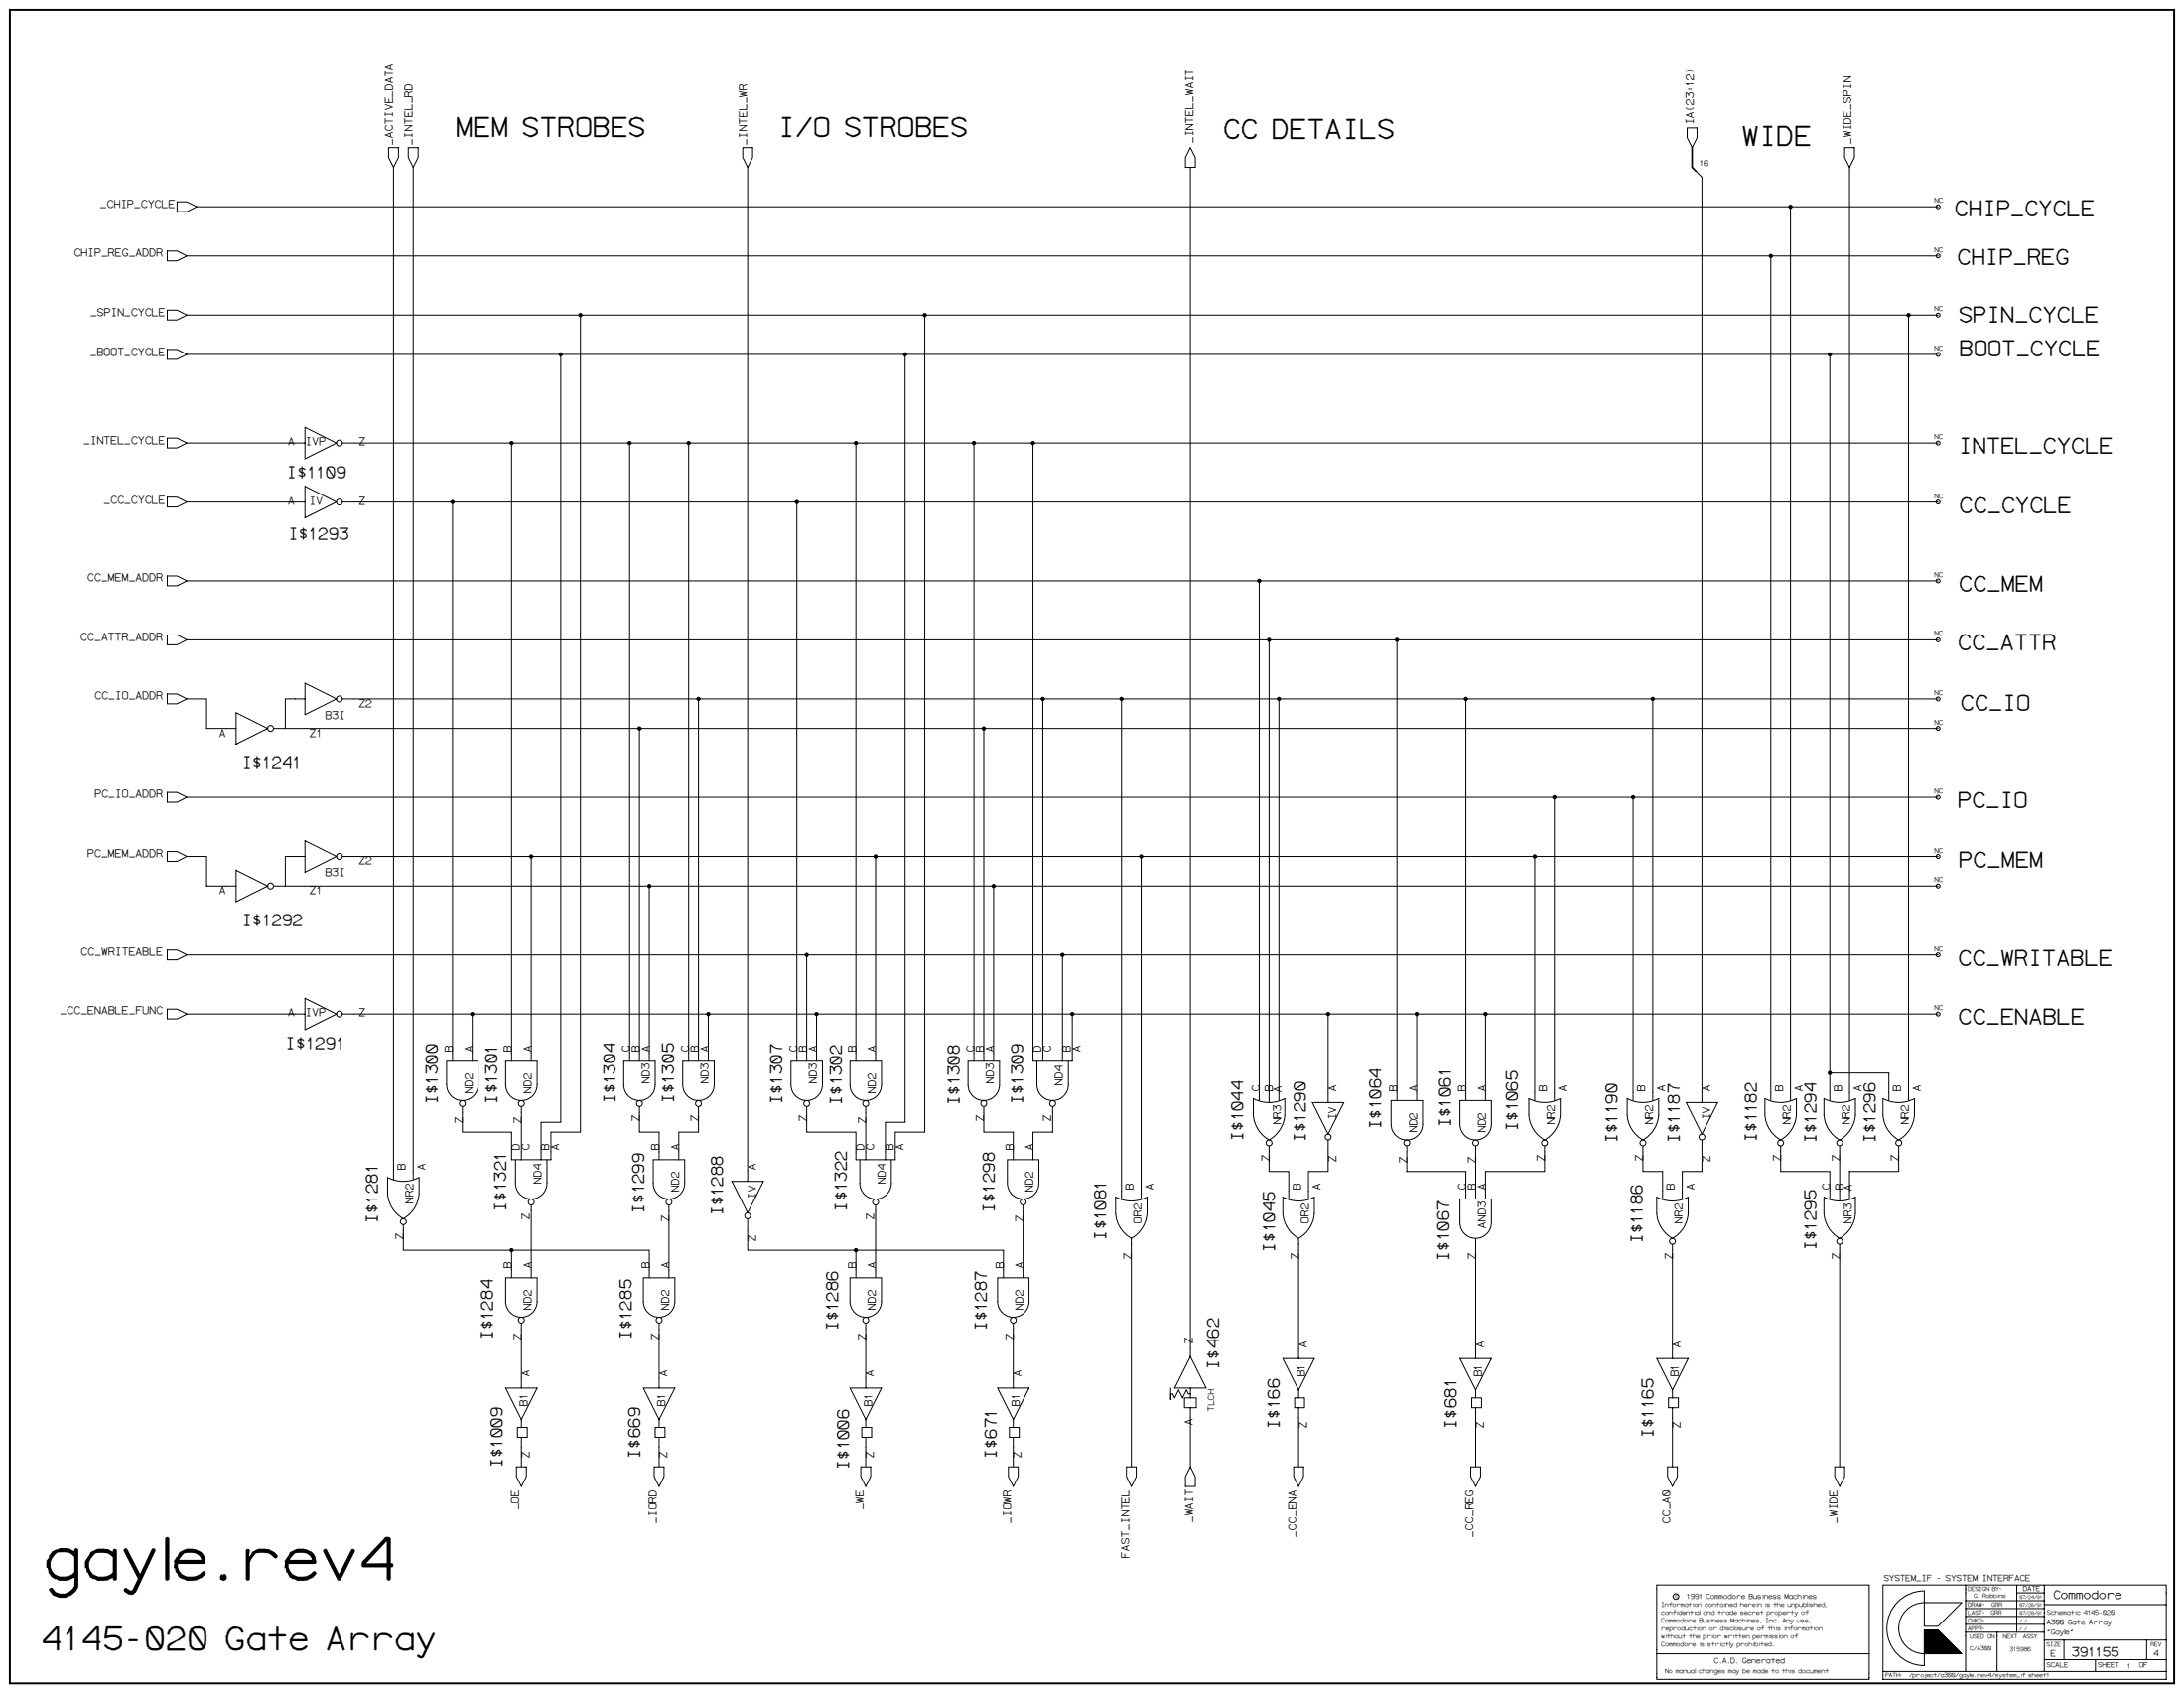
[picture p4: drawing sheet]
<svg xmlns="http://www.w3.org/2000/svg" width="1189mm" height="921mm" viewBox="0 0 1189 921" stroke-linecap="round" stroke-linejoin="round" font-family="sans-serif">
<path d="M5 5h1179v911h-1179z" fill="none" stroke="#fff" stroke-width=".54"/>
<path d="M5 5h1179v911h-1179z" fill="none" stroke="#000" stroke-width="1.1"/>
<g fill="none" stroke="#000" stroke-width=".54">
<path d="M918 70h6v5l-3 5-3-5zM212 80h5v6l-3 5-2-5zM214 91v551M222 80h6v6l-3 5-3-5zM225 91v551M404 80h6v6l-3 5-3-5zM407 91v552M648 80l3 6v5h-6v-5zM648 91v647M923 93l3 3v504M1004 80h5v6l-2 5-3-5zM1007 91v508"/>
<path d="M96 110h6l5 2-5 3h-6zM107 112h948M975 112v487M91 137h5l6 2-6 3h-5zM102 139h953M964 139v460M91 169h5l6 2-6 3h-5zM102 171h214M503 171v445h-16v15h-21v-15h-27v-14M1039 171v428M1055 171h-739v445h-16v15h-22v-15h-26v-14M91 190h5l6 3-6 2h-5z"/>
<path d="M102 193h391M305 193v418h-10v20M996 193v406M1055 193h-562v418h-11v20M91 238h5l6 3-6 3h-5zM166 232l17 9-17 9zM102 241h64M186 241h280v336M278 241v336M343 241v336M375 241v336M466 241h589"/>
<path d="M530 241v336M562 241v336h22v-25M91 270h5l6 3-6 3h-5zM102 273h64M166 265l17 8-17 9zM186 273h869M246 273v304M434 273v304M91 313h5l6 3-6 3h-5zM102 316h583v283M685 316h370M91 345h5l6 3-6 3h-5z"/>
<path d="M102 348h589M760 348v251M1055 348h-364v252M91 378h5l6 2-6 3h-5zM166 372l17 8-17 9zM102 380h10v16h17M129 388l17 8-17 9zM149 396h906M166 380h-11v16M186 380h194v197M348 396v181M380 380h675"/>
<path d="M536 396v181M568 380v197M610 380v272M696 380v219M798 380v219M900 380v219M91 431h5l6 3-6 3h-5zM102 434h953M846 434v165M889 434v165M166 457l17 9-17 9zM91 463h5l6 3-6 3h-5z"/>
<path d="M102 466h10v16h17M129 473l17 9-17 9zM166 466h-11v16M186 466h869M289 466v111M477 466v111M621 466v186M835 466v133M149 482h906M353 482v95M541 482v95M91 517h5l6 3-6 2h-5z"/>
<path d="M102 520h953M439 520v57M578 520v57M91 549h5l6 3-6 2h-5zM102 552h64M166 543l17 9-17 8zM186 552h623v47M257 552v25M386 552v25M444 552v25M723 552v48M771 552v47"/>
<path d="M809 552h246M243 577h17v13a9 9 0 0 1-8 9 9 9 0 0 1-9-9zM275 577h17v13a9 9 0 0 1-8 9 9 9 0 0 1-9-9zM340 577h17v13a9 9 0 0 1-9 9 9 9 0 0 1-8-9zM372 577h17v13a9 9 0 0 1-9 9 9 9 0 0 1-8-9zM431 577h17v13a9 9 0 0 1-9 9 9 9 0 0 1-8-9zM463 577h17v13a9 9 0 0 1-9 9 9 9 0 0 1-8-9zM527 577h17v13a9 9 0 0 1-8 9 9 9 0 0 1-9-9zM564 577v13a9 9 0 0 0 9 9 9 9 0 0 0 9-9v-13M682 598a18 18 0 0 0 17 0v9a17 17 0 0 1-8 13 17 17 0 0 1-9-13zM714 600h18l-9 17zM757 599h17v13a9 9 0 0 1-8 8 9 9 0 0 1-9-8z"/>
<path d="M795 599h17v13a9 9 0 0 1-9 8 9 9 0 0 1-8-8zM832 598a18 18 0 0 0 17 0v9a17 17 0 0 1-8 13 17 17 0 0 1-9-13zM886 598a18 18 0 0 0 17 0v9a17 17 0 0 1-9 13 17 17 0 0 1-8-13zM918 600h17l-9 17zM961 598a18 18 0 0 0 17 0v9a17 17 0 0 1-9 13 17 17 0 0 1-8-13zM993 598a18 18 0 0 0 17 0v9a17 17 0 0 1-9 13 17 17 0 0 1-8-13zM996 584h32v15M1025 598a18 18 0 0 0 17 0v9a17 17 0 0 1-8 13 17 17 0 0 1-9-13zM284 602v29M348 602v14h11v15M380 602v14h-10v15M471 602v29"/>
<path d="M536 602v14h16v15M573 602v14h-11v15M281 631v13a9 9 0 0 0 8 8 9 9 0 0 0 9-8v-13M356 631h17v13a9 9 0 0 1-9 8 9 9 0 0 1-8-8zM468 631v13a9 9 0 0 0 9 8 9 9 0 0 0 8-8v-13M548 631h18v13a9 9 0 0 1-9 8 9 9 0 0 1-9-8zM691 623v14h11v15M723 620v17h-11v15M766 623v14h32v15M803 623v29M841 623v14h-32v15M894 623v14h11v15"/>
<path d="M926 620v17h-10v15M969 623v14h27v15M1001 623v30M1034 623v14h-27v15M211 641a18 18 0 0 0 17 0v9a17 17 0 0 1-8 13 17 17 0 0 1-9-13zM289 656v39M364 656v39M398 643h18l-9 17zM477 656v39M557 656v39M607 651a18 18 0 0 0 17 0v9a17 17 0 0 1-8 14 17 17 0 0 1-9-14zM698 651a18 18 0 0 0 17 0v9a17 17 0 0 1-8 14 17 17 0 0 1-9-14z"/>
<path d="M795 652h17v13a9 9 0 0 1-9 9 9 9 0 0 1-8-9zM902 651a18 18 0 0 0 17 0v9a17 17 0 0 1-9 14 17 17 0 0 1-8-14zM993 651a18 18 0 0 0 17 0v9a17 17 0 0 1-9 14 17 17 0 0 1-8-14zM220 666v14h58M407 663v17h59v15M616 674v124M707 674v65M803 674v65M910 677v62M1001 677v121M275 695h17v13a9 9 0 0 1-8 9 9 9 0 0 1-9-9zM278 680h75v15"/>
<path d="M278 680v15M350 695h17v13a9 9 0 0 1-8 9 9 9 0 0 1-9-9zM463 695h17v13a9 9 0 0 1-9 9 9 9 0 0 1-8-9zM466 680h80v15M543 695h17v13a9 9 0 0 1-8 9 9 9 0 0 1-9-9zM284 720v35M359 720v35M471 720v35M552 720v35M648 738l9 17h-18zM698 739h17l-8 17zM795 739h17l-9 17z"/>
<path d="M902 739h17l-9 17zM275 755h17l-8 17zM350 755h17l-8 17zM463 755h17l-9 17zM543 755h17l-8 17zM637 755v7v-4h1l1 3 3-5 2 5 2-5 1 2h1M648 755v6M707 756v5h3v5h-5v-5h2M803 756v5h3v5h-5v-5h2M910 756v5h4v5h-6v-5h2M284 772v5h3v5h-5v-5h2M359 772v5h3v5h-5v-5h2"/>
<path d="M471 772v5h3v5h-5v-5h2M552 772v5h3v5h-6v-5h3M645 761h6v5h-6zM648 766v32M707 766v32M803 766v32M910 766v32M281 798h6v5l-3 6-3-6zM284 782v16M356 798h5v5l-2 6-3-6zM359 782v16M469 798h5v5l-3 6-2-6z"/>
<path d="M471 782v16M549 798h5v5l-2 6-3-6zM552 782v16M613 798h6v5l-3 6-3-6zM648 798l3 5v6h-6v-6zM704 798h6v5l-3 6-3-6zM801 798h5v5l-3 6-2-6zM908 798h5v5l-3 6-2-6zM999 798h5v5l-3 6-2-6zM1033 871a20 20 0 0 0-4 23 20 20 0 0 0 18 12v-19h8l13 13h-21a14 14 0 0 1-13-14 14 14 0 0 1 13-14h21l-13 13h-8v-19a20 20 0 0 0-14 5zM1070 862v47M1070 879h43"/>
<path d="M1070 875h43M1070 871h43M1098 862v26M1098 867h15M1113 862v47M1113 873h66M902 900v14h115v-52h-115v38h115M1047 892h14M1047 888h9M1047 889h10M1047 890h11M1047 891h12"/>
<path d="M1047 893h14M1047 894h15M1047 896h17M1047 897h18M1047 898h19M1047 899h20M1047 887h9M1047 892h13M1047 895h16M1047 887h8M1047 897h19M1047 900h21"/>
<path d="M1070 888h43M1070 884h43M1087 888v21M1113 892h66M1124 892v11M1169 892v11M1025 909v5h154v-52h-154v47h154M1113 903h66M1141 903v6"/>
<circle cx="975" cy="112" r=".9"/>
<circle cx="1055" cy="112" r="1.1"/>
<circle cx="964" cy="139" r=".9"/>
<circle cx="1055" cy="139" r="1.1"/>
<circle cx="316" cy="171" r=".9"/>
<circle cx="503" cy="171" r=".9"/>
<circle cx="1039" cy="171" r=".9"/>
<circle cx="1055" cy="171" r="1.1"/>
<circle cx="305" cy="193" r=".9"/>
<circle cx="493" cy="193" r=".9"/>
<circle cx="996" cy="193" r=".9"/>
<circle cx="1055" cy="193" r="1.1"/>
<circle cx="185" cy="241" r="1.6"/>
<circle cx="278" cy="241" r=".9"/>
<circle cx="343" cy="241" r=".9"/>
<circle cx="375" cy="241" r=".9"/>
<circle cx="466" cy="241" r=".9"/>
<circle cx="530" cy="241" r=".9"/>
<circle cx="562" cy="241" r=".9"/>
<circle cx="1055" cy="241" r="1.1"/>
<circle cx="185" cy="273" r="1.6"/>
<circle cx="246" cy="273" r=".9"/>
<circle cx="434" cy="273" r=".9"/>
<circle cx="1055" cy="273" r="1.1"/>
<circle cx="685" cy="316" r=".9"/>
<circle cx="1055" cy="316" r="1.1"/>
<circle cx="691" cy="348" r=".9"/>
<circle cx="760" cy="348" r=".9"/>
<circle cx="1055" cy="348" r="1.1"/>
<circle cx="147" cy="396" r="1.6"/>
<circle cx="185" cy="380" r="1.6"/>
<circle cx="348" cy="396" r=".9"/>
<circle cx="380" cy="380" r=".9"/>
<circle cx="536" cy="396" r=".9"/>
<circle cx="568" cy="380" r=".9"/>
<circle cx="610" cy="380" r=".9"/>
<circle cx="696" cy="380" r=".9"/>
<circle cx="798" cy="380" r=".9"/>
<circle cx="900" cy="380" r=".9"/>
<circle cx="1055" cy="380" r="1.1"/>
<circle cx="1055" cy="396" r="1.1"/>
<circle cx="846" cy="434" r=".9"/>
<circle cx="889" cy="434" r=".9"/>
<circle cx="1055" cy="434" r="1.1"/>
<circle cx="185" cy="466" r="1.6"/>
<circle cx="289" cy="466" r=".9"/>
<circle cx="477" cy="466" r=".9"/>
<circle cx="621" cy="466" r=".9"/>
<circle cx="835" cy="466" r=".9"/>
<circle cx="1055" cy="466" r="1.1"/>
<circle cx="147" cy="482" r="1.6"/>
<circle cx="353" cy="482" r=".9"/>
<circle cx="541" cy="482" r=".9"/>
<circle cx="1055" cy="482" r="1.1"/>
<circle cx="439" cy="520" r=".9"/>
<circle cx="578" cy="520" r=".9"/>
<circle cx="1055" cy="520" r="1.1"/>
<circle cx="185" cy="552" r="1.6"/>
<circle cx="257" cy="552" r=".9"/>
<circle cx="386" cy="552" r=".9"/>
<circle cx="444" cy="552" r=".9"/>
<circle cx="584" cy="552" r=".9"/>
<circle cx="723" cy="552" r=".9"/>
<circle cx="771" cy="552" r=".9"/>
<circle cx="809" cy="552" r=".9"/>
<circle cx="1055" cy="552" r="1.1"/>
<circle cx="996" cy="584" r=".9"/>
<circle cx="252" cy="600" r="1.6"/>
<circle cx="284" cy="600" r="1.6"/>
<circle cx="348" cy="600" r="1.6"/>
<circle cx="380" cy="600" r="1.6"/>
<circle cx="439" cy="600" r="1.6"/>
<circle cx="471" cy="600" r="1.6"/>
<circle cx="536" cy="600" r="1.6"/>
<circle cx="573" cy="600" r="1.6"/>
<circle cx="723" cy="619" r="1.6"/>
<circle cx="926" cy="619" r="1.6"/>
<circle cx="691" cy="622" r="1.6"/>
<circle cx="766" cy="622" r="1.6"/>
<circle cx="803" cy="622" r="1.6"/>
<circle cx="841" cy="622" r="1.6"/>
<circle cx="894" cy="622" r="1.6"/>
<circle cx="969" cy="622" r="1.6"/>
<circle cx="1001" cy="622" r="1.6"/>
<circle cx="1034" cy="622" r="1.6"/>
<circle cx="289" cy="654" r="1.6"/>
<circle cx="364" cy="654" r="1.6"/>
<circle cx="477" cy="654" r="1.6"/>
<circle cx="557" cy="654" r="1.6"/>
<circle cx="220" cy="665" r="1.6"/>
<circle cx="407" cy="661" r="1.6"/>
<circle cx="910" cy="675" r="1.6"/>
<circle cx="1001" cy="675" r="1.6"/>
<circle cx="278" cy="680" r=".9"/>
<circle cx="466" cy="680" r=".9"/>
<circle cx="284" cy="718" r="1.6"/>
<circle cx="359" cy="718" r="1.6"/>
<circle cx="471" cy="718" r="1.6"/>
<circle cx="552" cy="718" r="1.6"/>
<circle cx="912" cy="869" r="1.6"/>
</g>
<g fill="#000">
<circle cx="975" cy="112" r=".9"/>
<circle cx="964" cy="139" r=".9"/>
<circle cx="316" cy="171" r=".9"/>
<circle cx="503" cy="171" r=".9"/>
<circle cx="1039" cy="171" r=".9"/>
<circle cx="305" cy="193" r=".9"/>
<circle cx="493" cy="193" r=".9"/>
<circle cx="996" cy="193" r=".9"/>
<circle cx="278" cy="241" r=".9"/>
<circle cx="343" cy="241" r=".9"/>
<circle cx="375" cy="241" r=".9"/>
<circle cx="466" cy="241" r=".9"/>
<circle cx="530" cy="241" r=".9"/>
<circle cx="562" cy="241" r=".9"/>
<circle cx="246" cy="273" r=".9"/>
<circle cx="434" cy="273" r=".9"/>
<circle cx="685" cy="316" r=".9"/>
<circle cx="691" cy="348" r=".9"/>
<circle cx="760" cy="348" r=".9"/>
<circle cx="348" cy="396" r=".9"/>
<circle cx="380" cy="380" r=".9"/>
<circle cx="536" cy="396" r=".9"/>
<circle cx="568" cy="380" r=".9"/>
<circle cx="610" cy="380" r=".9"/>
<circle cx="696" cy="380" r=".9"/>
<circle cx="798" cy="380" r=".9"/>
<circle cx="900" cy="380" r=".9"/>
<circle cx="846" cy="434" r=".9"/>
<circle cx="889" cy="434" r=".9"/>
<circle cx="289" cy="466" r=".9"/>
<circle cx="477" cy="466" r=".9"/>
<circle cx="621" cy="466" r=".9"/>
<circle cx="835" cy="466" r=".9"/>
<circle cx="353" cy="482" r=".9"/>
<circle cx="541" cy="482" r=".9"/>
<circle cx="439" cy="520" r=".9"/>
<circle cx="578" cy="520" r=".9"/>
<circle cx="257" cy="552" r=".9"/>
<circle cx="386" cy="552" r=".9"/>
<circle cx="444" cy="552" r=".9"/>
<circle cx="584" cy="552" r=".9"/>
<circle cx="723" cy="552" r=".9"/>
<circle cx="771" cy="552" r=".9"/>
<circle cx="809" cy="552" r=".9"/>
<circle cx="996" cy="584" r=".9"/>
<circle cx="278" cy="680" r=".9"/>
<circle cx="466" cy="680" r=".9"/>
</g>
<path d="M921 80v11l2 2" fill="none" stroke="#000" stroke-width=".89"/>
<text font-size="32.1" x="22" y="859">gayle.rev4</text>
<text font-size="17.9" x="22" y="897">4145-020 Gate Array</text>
<g font-size="14.9">
<text x="247" y="74">MEM STROBES</text>
<text x="423" y="74">I/O STROBES</text>
<text x="665" y="75">CC DETAILS</text>
<text x="947" y="79">WIDE</text>
</g>
<g font-size="11.9">
<text x="1063" y="117">CHIP_CYCLE</text>
<text x="1065" y="144">CHIP_REG</text>
<text x="1066" y="175">SPIN_CYCLE</text>
<text x="1066" y="193">BOOT_CYCLE</text>
<text x="1066" y="246">INTEL_CYCLE</text>
<text x="1066" y="279">CC_CYCLE</text>
<text x="1066" y="321">CC_MEM</text>
<text x="1065" y="354">CC_ATTR</text>
<text x="1067" y="386">CC_IO</text>
<text x="1065" y="439">PC_IO</text>
<text x="1066" y="471">PC_MEM</text>
<text x="1065" y="525">CC_WRITABLE</text>
<text x="1065" y="557">CC_ENABLE</text>
</g>
<g font-size="8.9">
<text x="156" y="260">I$1109</text>
<text x="157" y="293">I$1293</text>
<text x="131" y="418">I$1241</text>
<text x="131" y="503">I$1292</text>
<text x="155" y="571">I$1291</text>
<text x="238" y="601" transform="rotate(-90 238 601)">I$1300</text>
<text x="271" y="601" transform="rotate(-90 271 601)">I$1301</text>
<text x="335" y="601" transform="rotate(-90 335 601)">I$1304</text>
<text x="367" y="601" transform="rotate(-90 367 601)">I$1305</text>
<text x="426" y="601" transform="rotate(-90 426 601)">I$1307</text>
<text x="458" y="602" transform="rotate(-90 458 602)">I$1302</text>
<text x="522" y="602" transform="rotate(-90 522 602)">I$1308</text>
<text x="557" y="601" transform="rotate(-90 557 601)">I$1309</text>
<text x="752" y="615" transform="rotate(-90 752 615)">I$1064</text>
<text x="790" y="614" transform="rotate(-90 790 614)">I$1061</text>
<text x="826" y="616" transform="rotate(-90 826 616)">I$1065</text>
<text x="677" y="621" transform="rotate(-90 677 621)">I$1044</text>
<text x="710" y="622" transform="rotate(-90 710 622)">I$1290</text>
<text x="880" y="622" transform="rotate(-90 880 622)">I$1190</text>
<text x="914" y="622" transform="rotate(-90 914 622)">I$1187</text>
<text x="956" y="622" transform="rotate(-90 956 622)">I$1182</text>
<text x="988" y="622" transform="rotate(-90 988 622)">I$1294</text>
<text x="1021" y="622" transform="rotate(-90 1021 622)">I$1296</text>
<text x="275" y="660" transform="rotate(-90 275 660)">I$1321</text>
<text x="461" y="659" transform="rotate(-90 461 659)">I$1322</text>
<text x="351" y="661" transform="rotate(-90 351 661)">I$1299</text>
<text x="393" y="662" transform="rotate(-90 393 662)">I$1288</text>
<text x="541" y="660" transform="rotate(-90 541 660)">I$1298</text>
<text x="205" y="666" transform="rotate(-90 205 666)">I$1281</text>
<text x="602" y="675" transform="rotate(-90 602 675)">I$1081</text>
<text x="894" y="677" transform="rotate(-90 894 677)">I$1186</text>
<text x="694" y="682" transform="rotate(-90 694 682)">I$1045</text>
<text x="988" y="681" transform="rotate(-90 988 681)">I$1295</text>
<text x="789" y="686" transform="rotate(-90 789 686)">I$1067</text>
<text x="456" y="725" transform="rotate(-90 456 725)">I$1286</text>
<text x="537" y="725" transform="rotate(-90 537 725)">I$1287</text>
<text x="268" y="729" transform="rotate(-90 268 729)">I$1284</text>
<text x="344" y="729" transform="rotate(-90 344 729)">I$1285</text>
<text x="663" y="745" transform="rotate(-90 663 745)">I$462</text>
<text x="696" y="778" transform="rotate(-90 696 778)">I$166</text>
<text x="793" y="778" transform="rotate(-90 793 778)">I$681</text>
<text x="900" y="783" transform="rotate(-90 900 783)">I$1165</text>
<text x="348" y="794" transform="rotate(-90 348 794)">I$669</text>
<text x="542" y="794" transform="rotate(-90 542 794)">I$671</text>
<text x="273" y="799" transform="rotate(-90 273 799)">I$1009</text>
<text x="462" y="800" transform="rotate(-90 462 800)">I$1006</text>
</g>
<text font-size="7.1" x="1127" y="901">391155</text>
<text font-size="6.5" x="1117" y="870">Commodore</text>
<g font-size="6">
<text x="922" y="68" transform="rotate(-90 922 68)">IA(23:12)</text>
<text x="214" y="79" transform="rotate(-90 214 79)">_ACTIVE_DATA</text>
<text x="224" y="79" transform="rotate(-90 224 79)">_INTEL_RD</text>
<text x="406" y="79" transform="rotate(-90 406 79)">_INTEL_WR</text>
<text x="649" y="79" transform="rotate(-90 649 79)">_INTEL_WAIT</text>
<text x="1007" y="79" transform="rotate(-90 1007 79)">_WIDE_SPIN</text>
<text x="54" y="113">_CHIP_CYCLE</text>
<text x="40" y="139">CHIP_REG_ADDR</text>
<text x="49" y="172">_SPIN_CYCLE</text>
<text x="49" y="193">_BOOT_CYCLE</text>
<text x="45" y="242">_INTEL_CYCLE</text>
<text x="156" y="242">A</text>
<text x="166" y="242">IVP</text>
<text x="195" y="242">Z</text>
<text x="56" y="274">_CC_CYCLE</text>
<text x="156" y="274">A</text>
<text x="168" y="274">IV</text>
<text x="195" y="274">Z</text>
<text x="47" y="316">CC_MEM_ADDR</text>
<text x="44" y="348">CC_ATTR_ADDR</text>
<text x="51" y="380">CC_IO_ADDR</text>
<text x="195" y="385">Z2</text>
<text x="177" y="391">B3I</text>
<text x="119" y="401">A</text>
<text x="168" y="401">Z1</text>
<text x="51" y="434">PC_IO_ADDR</text>
<text x="47" y="466">PC_MEM_ADDR</text>
<text x="195" y="470">Z2</text>
<text x="177" y="477">B3I</text>
<text x="119" y="486">A</text>
<text x="168" y="486">Z1</text>
<text x="44" y="520">CC_WRITEABLE</text>
<text x="32" y="552">_CC_ENABLE_FUNC</text>
<text x="156" y="553">A</text>
<text x="166" y="553">IVP</text>
<text x="195" y="553">Z</text>
<text x="246" y="573" transform="rotate(-90 246 573)">B</text>
<text x="257" y="573" transform="rotate(-90 257 573)">A</text>
<text x="278" y="573" transform="rotate(-90 278 573)">B</text>
<text x="289" y="573" transform="rotate(-90 289 573)">A</text>
<text x="343" y="573" transform="rotate(-90 343 573)">C</text>
<text x="348" y="573" transform="rotate(-90 348 573)">B</text>
<text x="353" y="573" transform="rotate(-90 353 573)">A</text>
<text x="375" y="573" transform="rotate(-90 375 573)">C</text>
<text x="380" y="573" transform="rotate(-90 380 573)">B</text>
<text x="386" y="573" transform="rotate(-90 386 573)">A</text>
<text x="434" y="573" transform="rotate(-90 434 573)">C</text>
<text x="439" y="573" transform="rotate(-90 439 573)">B</text>
<text x="444" y="573" transform="rotate(-90 444 573)">A</text>
<text x="466" y="573" transform="rotate(-90 466 573)">B</text>
<text x="477" y="573" transform="rotate(-90 477 573)">A</text>
<text x="530" y="573" transform="rotate(-90 530 573)">C</text>
<text x="536" y="573" transform="rotate(-90 536 573)">B</text>
<text x="541" y="573" transform="rotate(-90 541 573)">A</text>
<text x="567" y="573" transform="rotate(-90 567 573)">D</text>
<text x="572" y="573" transform="rotate(-90 572 573)">C</text>
<text x="583" y="573" transform="rotate(-90 583 573)">B</text>
<text x="588" y="573" transform="rotate(-90 588 573)">A</text>
<text x="353" y="590" transform="rotate(-90 353 590)">ND3</text>
<text x="386" y="590" transform="rotate(-90 386 590)">ND3</text>
<text x="444" y="590" transform="rotate(-90 444 590)">ND3</text>
<text x="541" y="590" transform="rotate(-90 541 590)">ND3</text>
<text x="578" y="591" transform="rotate(-90 578 591)">ND4</text>
<text x="257" y="595" transform="rotate(-90 257 595)">ND2</text>
<text x="289" y="595" transform="rotate(-90 289 595)">ND2</text>
<text x="477" y="595" transform="rotate(-90 477 595)">ND2</text>
<text x="685" y="594" transform="rotate(-90 685 594)">C</text>
<text x="693" y="594" transform="rotate(-90 693 594)">B</text>
<text x="697" y="595" transform="rotate(-90 697 595)">A</text>
<text x="727" y="594" transform="rotate(-90 727 594)">A</text>
<text x="760" y="594" transform="rotate(-90 760 594)">B</text>
<text x="771" y="594" transform="rotate(-90 771 594)">A</text>
<text x="798" y="594" transform="rotate(-90 798 594)">B</text>
<text x="809" y="594" transform="rotate(-90 809 594)">A</text>
<text x="842" y="594" transform="rotate(-90 842 594)">B</text>
<text x="853" y="594" transform="rotate(-90 853 594)">A</text>
<text x="895" y="594" transform="rotate(-90 895 594)">B</text>
<text x="906" y="594" transform="rotate(-90 906 594)">A</text>
<text x="931" y="594" transform="rotate(-90 931 594)">A</text>
<text x="970" y="594" transform="rotate(-90 970 594)">B</text>
<text x="981" y="594" transform="rotate(-90 981 594)">A</text>
<text x="1002" y="594" transform="rotate(-90 1002 594)">B</text>
<text x="1013" y="594" transform="rotate(-90 1013 594)">A</text>
<text x="1035" y="594" transform="rotate(-90 1035 594)">B</text>
<text x="1045" y="594" transform="rotate(-90 1045 594)">A</text>
<text x="252" y="612" transform="rotate(-90 252 612)">Z</text>
<text x="284" y="612" transform="rotate(-90 284 612)">Z</text>
<text x="348" y="611" transform="rotate(-90 348 611)">Z</text>
<text x="380" y="611" transform="rotate(-90 380 611)">Z</text>
<text x="439" y="611" transform="rotate(-90 439 611)">Z</text>
<text x="471" y="612" transform="rotate(-90 471 612)">Z</text>
<text x="536" y="611" transform="rotate(-90 536 611)">Z</text>
<text x="572" y="611" transform="rotate(-90 572 611)">Z</text>
<text x="727" y="610" transform="rotate(-90 727 610)">IV</text>
<text x="931" y="610" transform="rotate(-90 931 610)">IV</text>
<text x="697" y="612" transform="rotate(-90 697 612)">NR3</text>
<text x="771" y="617" transform="rotate(-90 771 617)">ND2</text>
<text x="809" y="617" transform="rotate(-90 809 617)">ND2</text>
<text x="846" y="612" transform="rotate(-90 846 612)">NR2</text>
<text x="900" y="612" transform="rotate(-90 900 612)">NR2</text>
<text x="975" y="612" transform="rotate(-90 975 612)">NR2</text>
<text x="1007" y="612" transform="rotate(-90 1007 612)">NR2</text>
<text x="1039" y="612" transform="rotate(-90 1039 612)">NR2</text>
<text x="283" y="626" transform="rotate(-90 283 626)">D</text>
<text x="288" y="626" transform="rotate(-90 288 626)">C</text>
<text x="299" y="626" transform="rotate(-90 299 626)">B</text>
<text x="304" y="626" transform="rotate(-90 304 626)">A</text>
<text x="359" y="626" transform="rotate(-90 359 626)">B</text>
<text x="370" y="626" transform="rotate(-90 370 626)">A</text>
<text x="470" y="626" transform="rotate(-90 470 626)">D</text>
<text x="476" y="626" transform="rotate(-90 476 626)">C</text>
<text x="486" y="626" transform="rotate(-90 486 626)">B</text>
<text x="492" y="626" transform="rotate(-90 492 626)">A</text>
<text x="552" y="626" transform="rotate(-90 552 626)">B</text>
<text x="562" y="626" transform="rotate(-90 562 626)">A</text>
<text x="691" y="632" transform="rotate(-90 691 632)">Z</text>
<text x="727" y="633" transform="rotate(-90 727 633)">Z</text>
<text x="766" y="633" transform="rotate(-90 766 633)">Z</text>
<text x="803" y="633" transform="rotate(-90 803 633)">Z</text>
<text x="841" y="632" transform="rotate(-90 841 632)">Z</text>
<text x="894" y="632" transform="rotate(-90 894 632)">Z</text>
<text x="931" y="633" transform="rotate(-90 931 633)">Z</text>
<text x="969" y="632" transform="rotate(-90 969 632)">Z</text>
<text x="1001" y="632" transform="rotate(-90 1001 632)">Z</text>
<text x="1034" y="632" transform="rotate(-90 1034 632)">Z</text>
<text x="221" y="637" transform="rotate(-90 221 637)">B</text>
<text x="231" y="637" transform="rotate(-90 231 637)">A</text>
<text x="411" y="637" transform="rotate(-90 411 637)">A</text>
<text x="295" y="644" transform="rotate(-90 295 644)">ND4</text>
<text x="482" y="644" transform="rotate(-90 482 644)">ND4</text>
<text x="617" y="648" transform="rotate(-90 617 648)">B</text>
<text x="628" y="648" transform="rotate(-90 628 648)">A</text>
<text x="708" y="648" transform="rotate(-90 708 648)">B</text>
<text x="719" y="648" transform="rotate(-90 719 648)">A</text>
<text x="798" y="648" transform="rotate(-90 798 648)">C</text>
<text x="803" y="648" transform="rotate(-90 803 648)">B</text>
<text x="809" y="648" transform="rotate(-90 809 648)">A</text>
<text x="911" y="648" transform="rotate(-90 911 648)">B</text>
<text x="922" y="648" transform="rotate(-90 922 648)">A</text>
<text x="996" y="648" transform="rotate(-90 996 648)">C</text>
<text x="1003" y="648" transform="rotate(-90 1003 648)">B</text>
<text x="370" y="649" transform="rotate(-90 370 649)">ND2</text>
<text x="411" y="652" transform="rotate(-90 411 652)">IV</text>
<text x="562" y="649" transform="rotate(-90 562 649)">ND2</text>
<text x="1008" y="648" transform="rotate(-90 1008 648)">A</text>
<text x="225" y="655" transform="rotate(-90 225 655)">NR2</text>
<text x="288" y="664" transform="rotate(-90 288 664)">Z</text>
<text x="364" y="665" transform="rotate(-90 364 665)">Z</text>
<text x="476" y="664" transform="rotate(-90 476 664)">Z</text>
<text x="557" y="665" transform="rotate(-90 557 665)">Z</text>
<text x="621" y="666" transform="rotate(-90 621 666)">OR2</text>
<text x="712" y="666" transform="rotate(-90 712 666)">OR2</text>
<text x="916" y="666" transform="rotate(-90 916 666)">NR2</text>
<text x="1008" y="666" transform="rotate(-90 1008 666)">NR3</text>
<text x="809" y="669" transform="rotate(-90 809 669)">AND3</text>
<text x="220" y="675" transform="rotate(-90 220 675)">Z</text>
<text x="411" y="676" transform="rotate(-90 411 676)">Z</text>
<text x="616" y="686" transform="rotate(-90 616 686)">Z</text>
<text x="707" y="686" transform="rotate(-90 707 686)">Z</text>
<text x="803" y="686" transform="rotate(-90 803 686)">Z</text>
<text x="910" y="686" transform="rotate(-90 910 686)">Z</text>
<text x="1001" y="686" transform="rotate(-90 1001 686)">Z</text>
<text x="278" y="691" transform="rotate(-90 278 691)">B</text>
<text x="289" y="691" transform="rotate(-90 289 691)">A</text>
<text x="353" y="691" transform="rotate(-90 353 691)">B</text>
<text x="364" y="691" transform="rotate(-90 364 691)">A</text>
<text x="466" y="691" transform="rotate(-90 466 691)">B</text>
<text x="477" y="691" transform="rotate(-90 477 691)">A</text>
<text x="546" y="691" transform="rotate(-90 546 691)">B</text>
<text x="557" y="691" transform="rotate(-90 557 691)">A</text>
<text x="289" y="713" transform="rotate(-90 289 713)">ND2</text>
<text x="364" y="713" transform="rotate(-90 364 713)">ND2</text>
<text x="477" y="713" transform="rotate(-90 477 713)">ND2</text>
<text x="557" y="713" transform="rotate(-90 557 713)">ND2</text>
<text x="284" y="729" transform="rotate(-90 284 729)">Z</text>
<text x="359" y="729" transform="rotate(-90 359 729)">Z</text>
<text x="471" y="729" transform="rotate(-90 471 729)">Z</text>
<text x="552" y="729" transform="rotate(-90 552 729)">Z</text>
<text x="649" y="732" transform="rotate(-90 649 732)">Z</text>
<text x="711" y="733" transform="rotate(-90 711 733)">A</text>
<text x="808" y="733" transform="rotate(-90 808 733)">A</text>
<text x="915" y="733" transform="rotate(-90 915 733)">A</text>
<text x="288" y="749" transform="rotate(-90 288 749)">A</text>
<text x="363" y="749" transform="rotate(-90 363 749)">A</text>
<text x="476" y="749" transform="rotate(-90 476 749)">A</text>
<text x="556" y="749" transform="rotate(-90 556 749)">A</text>
<text x="710" y="750" transform="rotate(-90 710 750)">B1</text>
<text x="806" y="750" transform="rotate(-90 806 750)">B1</text>
<text x="914" y="750" transform="rotate(-90 914 750)">B1</text>
<text x="287" y="766" transform="rotate(-90 287 766)">B1</text>
<text x="362" y="766" transform="rotate(-90 362 766)">B1</text>
<text x="474" y="766" transform="rotate(-90 474 766)">B1</text>
<text x="555" y="766" transform="rotate(-90 555 766)">B1</text>
<text x="649" y="776" transform="rotate(-90 649 776)">A</text>
<text x="711" y="777" transform="rotate(-90 711 777)">Z</text>
<text x="808" y="777" transform="rotate(-90 808 777)">Z</text>
<text x="915" y="777" transform="rotate(-90 915 777)">Z</text>
<text x="288" y="793" transform="rotate(-90 288 793)">Z</text>
<text x="363" y="793" transform="rotate(-90 363 793)">Z</text>
<text x="476" y="793" transform="rotate(-90 476 793)">Z</text>
<text x="556" y="793" transform="rotate(-90 556 793)">Z</text>
<text x="282" y="822" transform="rotate(-90 282 822)">_OE</text>
<text x="470" y="822" transform="rotate(-90 470 822)">_WE</text>
<text x="357" y="829" transform="rotate(-90 357 829)">_IORD</text>
<text x="550" y="829" transform="rotate(-90 550 829)">_IOWR</text>
<text x="649" y="829" transform="rotate(-90 649 829)">_WAIT</text>
<text x="909" y="829" transform="rotate(-90 909 829)">CC_A0</text>
<text x="1000" y="829" transform="rotate(-90 1000 829)">_WIDE</text>
<text x="705" y="837" transform="rotate(-90 705 837)">_CC_ENA</text>
<text x="802" y="837" transform="rotate(-90 802 837)">_CC_REG</text>
<text x="614" y="848" transform="rotate(-90 614 848)">FAST_INTEL</text>
</g>
<g font-size="4.8">
<text x="661" y="768" transform="rotate(-90 661 768)">TLCH</text>
<text x="1025" y="860">SYSTEM_IF - SYSTEM INTERFACE</text>
<text x="1116" y="901">E</text>
<text x="1172" y="901">4</text>
</g>
<text font-size="4.5" x="925" y="90">16</text>
<text font-size="4.2" x="933" y="905">C.A.D. Generated</text>
<g font-size="4">
<text x="1114" y="884">A300 Gate Array</text>
<text x="1114" y="889">&quot;Gayle&quot;</text>
</g>
<g font-size="3.9">
<text x="1053" y="110">NC</text>
<text x="1053" y="137">NC</text>
<text x="1053" y="169">NC</text>
<text x="1053" y="191">NC</text>
<text x="1053" y="239">NC</text>
<text x="1053" y="271">NC</text>
<text x="1053" y="314">NC</text>
<text x="1053" y="346">NC</text>
<text x="1053" y="378">NC</text>
<text x="1053" y="394">NC</text>
<text x="1053" y="432">NC</text>
<text x="1053" y="464">NC</text>
<text x="1053" y="480">NC</text>
<text x="1053" y="517">NC</text>
<text x="1053" y="550">NC</text>
<text x="918" y="870">1991 Commodore Business Machines</text>
<text x="1101" y="866">DATE</text>
<text x="1114" y="907">SCALE</text>
<text x="1142" y="907">SHEET</text>
<text x="1164" y="907">OF</text>
</g>
<g font-size="3.6">
<text x="1114" y="878">Schematic 4145-020</text>
<text x="1158" y="908">1</text>
</g>
<g font-size="3.5">
<text x="912" y="869">c</text>
<text x="904" y="874">Information contained herein is the unpublished,</text>
<text x="904" y="878">confidential and trade secret property of</text>
<text x="904" y="883">Commodore Business Machines, Inc. Any use,</text>
<text x="904" y="887">reproduction or disclosure of this information</text>
<text x="904" y="891">without the prior written permission of</text>
<text x="904" y="896">Commodore is strictly prohibited.</text>
<text x="906" y="911">No manual changes may be made to this document</text>
</g>
<g font-size="3.3">
<text x="1071" y="866">DESIGN BY:</text>
<text x="1074" y="869">G. Robbins</text>
<text x="1071" y="874">DRAW:</text>
<text x="1084" y="874">GRR</text>
<text x="1071" y="878">LAST:</text>
<text x="1084" y="878">GRR</text>
<text x="1071" y="887">APPR:</text>
<text x="1071" y="883">CHKD:</text>
<text x="1072" y="891">USED ON</text>
<text x="1090" y="891">NEXT</text>
<text x="1101" y="891">ASSY</text>
<text x="1072" y="898">C/A300</text>
<text x="1094" y="899">315986</text>
<text x="1114" y="896">SIZE</text>
<text x="1171" y="896">REV</text>
<text x="1026" y="913">PATH:</text>
<text x="1039" y="913">/project/a300/gayle.rev4/system_if sheet1</text>
</g>
<g font-size="2.7">
<text x="1099" y="870">07/24/91</text>
<text x="1099" y="874">07/28/91</text>
<text x="1099" y="878">07/28/91</text>
<text x="1099" y="887">/ /</text>
<text x="1099" y="883">/ /</text>
</g>
</svg>
